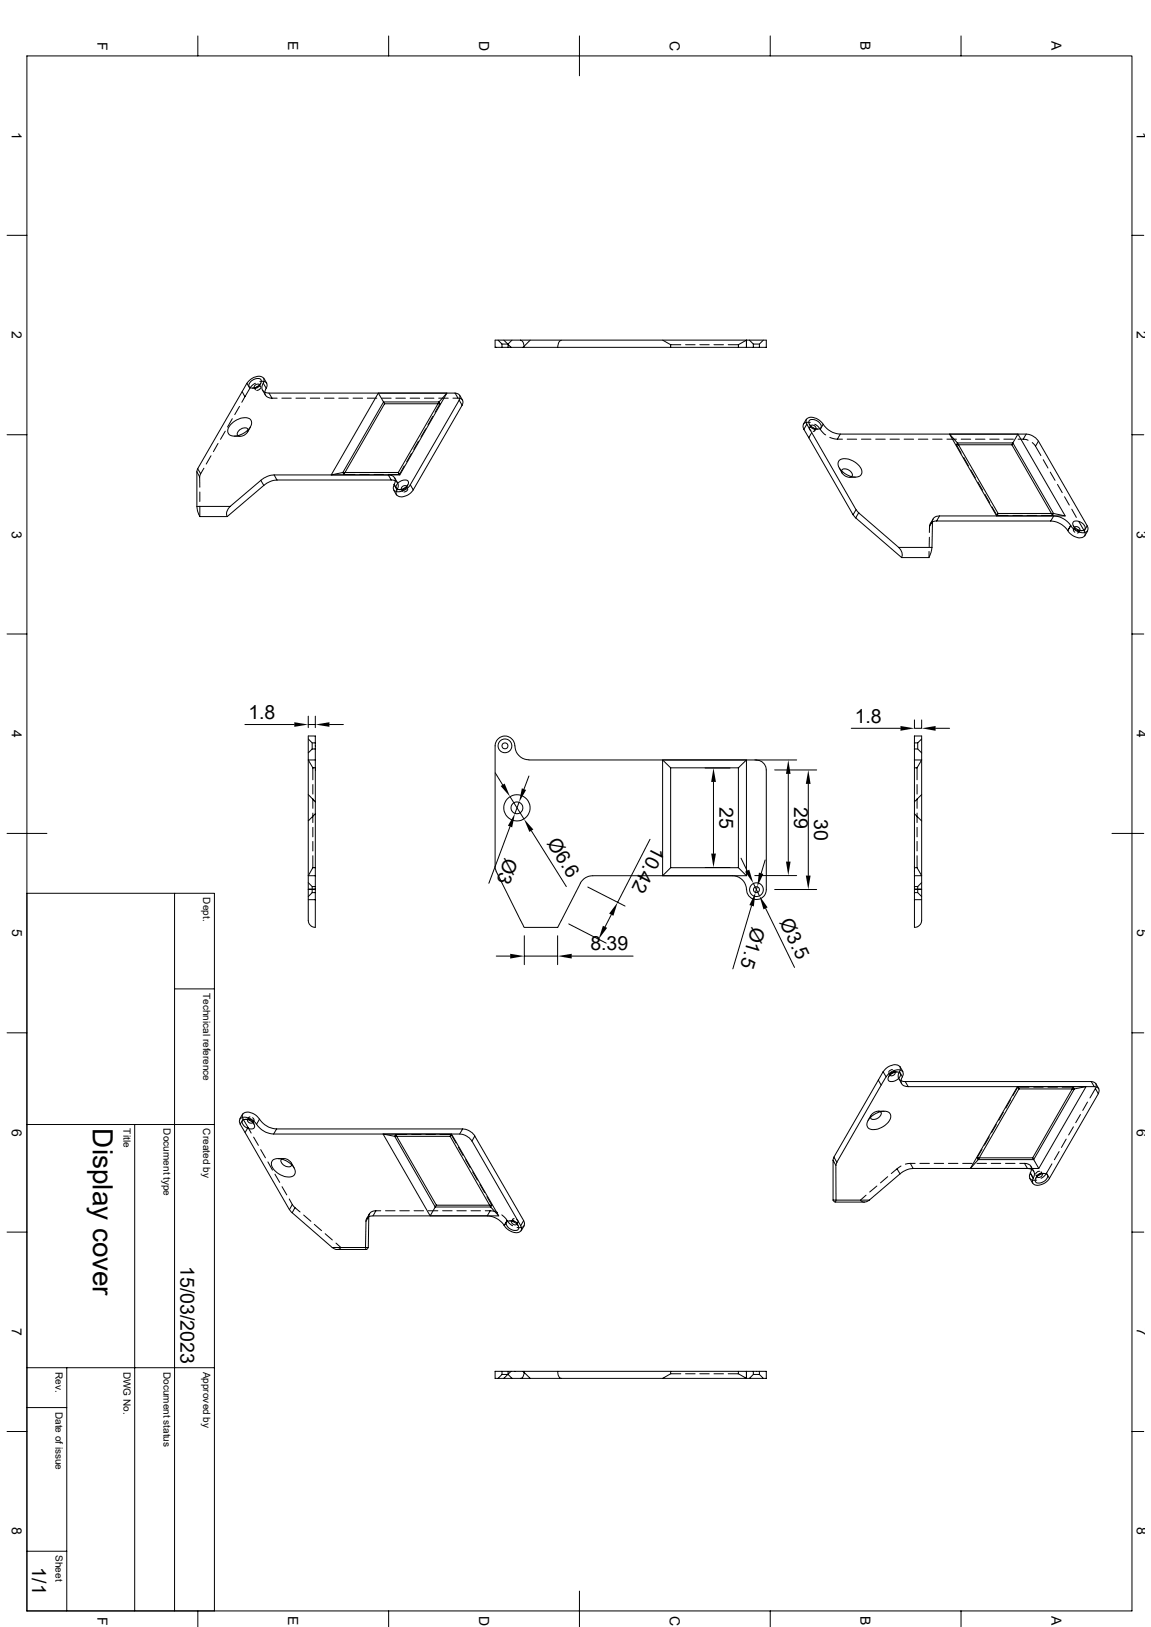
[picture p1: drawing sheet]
<svg xmlns="http://www.w3.org/2000/svg" width="297mm" height="420mm" viewBox="0 0 297 420" stroke-linecap="round" stroke-linejoin="round" font-family="sans-serif">
<g fill="none" stroke="#000" stroke-width=".26">
<path d="M6.9 14.4h285.2v401.4h-285.2zM51.1 9.3v5.1M100.3 9.3v5.1M149.5 9.3v10.3M198.8 9.3v5.1M248 9.3v5.1M1.8 60.7h5.1M292.1 60.7h3M63.7 98.9l-12.7 22.1M63.7 98.9l.8 1.3-1.3 2.2-.7-1.3M63.8 98.9a3.3 3.3 0 0 1 4.1-1.4l.3 .8-.3 .6M64.7 98.5a2.02 2.02 0 0 1 2.7-.5 2.03 2.03 0 0 1-2.5 2.2 .86 .86 0 0 1-.7-.8 .86 .86 0 0 1 .5-.9z"/>
<path d="M65.9 98.9l-.9 .7-.5 .6M66.9 99.3l.4 .6M66.9 99.4a.74 .74 0 0 0-.9-.1 .74 .74 0 0 0-.3 .9l.6-.1 .5-.3 .2-.4M67.3 98.9l-.4 .8-.6 .2-.4 .5M67.9 98.9a1.53 1.53 0 0 0-.2 1.8 1.53 1.53 0 0 0 1.7 .8M67.9 98.9l.8 1.3-.4 1.1M68.1 97.6l.7 1.3-.7-.4h-1M68.8 99l.1 .6-.2 .6M127.8 87.8h69.9v1.9h-69.9zM128.5 87.8l1 1M129.5 88.8v.9M129.5 88.8h1.6"/>
<path d="M130 87.8l1.9 1.9M132.1 87.8l-1 1v.9M134.3 87.8a1.6 1.6 0 0 1 1 1.9M136.8 87.8l-1.8 1.9M144.9 87.8a1.6 1.6 0 0 0-1 1.9M171 87.8l2.1 1.2M173.1 89v.7M173.1 89h2.6M176.9 89h2.5M180.6 89h2.4M184.2 89h2.5M187.9 89h2.6"/>
<path d="M190.5 89.7v-.7l2.1-1.2v1.9M193.4 87.8l1 1M194.4 88.8h1.6M194.4 88.8v.9M197 87.8l-1 1v.9M1.8 112.2h5.1M54.4 117.6l-1.2 2.2M56.3 114.5l-1.2 2.1M58.1 111.3l-1.2 2.1M59.4 109.7a4.2 4.2 0 0 1 5.2-1.5 2.01 2.01 0 0 1-.7 2.8 4.1 4.1 0 0 1-4.8 1.1l-.3-.5v-.7zM59.9 108.1l-1.2 2.1M60.5 112.6h1.5"/>
<path d="M61.5 112.4a1.11 1.11 0 0 1 .7-1.7 1.03 1.03 0 0 1 1-.3 1.03 1.03 0 0 1 .8 .8 2.05 2.05 0 0 1-2.5 1.3M61.8 104.9l-1.2 2.1M63.2 102.4l-.8 1.4M64.6 110.2l-.7 1.3M65.1 100.2h.9M65.6 100l.3 .6M67.3 100.1l-.4 .4-.6 .3M67.8 100.7l.7 1.3M68.4 101.3a1.5 1.5 0 0 0 1.8 1.5l-.8-1.3M69.4 101.5h48M70.2 102.8h1.3M72.7 102.8h2.4"/>
<path d="M76.4 102.8h2.4M80.1 102.8h2.4M83.7 102.8h2.5M87.4 102.8h2.5M91.1 102.8h2.5M94.8 102.8h2.4M97.6 101.5h17.7l-12.1 21.1h-17.7zM97.6 101.5l1.4 2.3h14.3l2-2.3M98.5 102.8h2.4M99.2 104.2l-.2-.4-10.5 18.2-3 .6M99.2 104.2h14.3M99.2 104.2l-10.5 18.3"/>
<path d="M102.2 102.8h2.4M105.8 102.8h2.5M106.2 117.1l-1.3 2.1M108 113.9l-1.2 2.1M109.5 102.8h2.5M109.9 110.7l-1.3 2.1M111.7 107.5l-1.3 2.1M113.2 102.8h2.5M113.5 104.2l-.2-.4-10.5 18.2 .3 .5M113.5 104.2l-1.2 2.2M117.4 101.5a1.11 1.11 0 0 1 1.2 .5 1.11 1.11 0 0 1-.2 1.3M117.4 101.5l.8 1.3h-1.3"/>
<path d="M118.6 102l.8 1.3-.6-.4-.6-.1M119.3 103.3l.2 .6-.3 .7M207.3 109.6l-.1 .6 .3 .6M208.1 108.2l-.8 1.3 .7-.4h1.1M208.2 109.5l12.7 22.1-.8 1.3-12.7-22.1zM208.2 109.5a1.18 1.18 0 0 1 .1-1.5 1.18 1.18 0 0 1 1.4-.3l1.4 .5 1.3 1.3M208.8 109.5l.5 .8a.39 .39 0 0 0-.5 .3 .39 .39 0 0 0 .3 .4l.2 .2M208.9 108.5a2.27 2.27 0 0 1 3 1.7 1.37 1.37 0 0 1-2.1 .2 1.34 1.34 0 0 1-.9-1.9zM209.2 109.9l.5 .7a.46 .46 0 0 0 .7 .1 .46 .46 0 0 0-.1-.7l-.6-.3-.5 .2M209.2 109.9l-.3 .5M209.5 111.7l-.8 1.3M209.8 110.4l.3 .3a.36 .36 0 0 1 .1 .5 .36 .36 0 0 1-.4 .2"/>
<path d="M210.2 110.8h.8M210.2 109.5l1 .7 .5 .6M210.6 110.6l-.4 .6M216.1 113.4h1.3M216.6 118.8a4.3 4.3 0 0 1 5.4 1.9 1.48 1.48 0 0 1 .3 1.8 1.48 1.48 0 0 1-1.7 .6 4.7 4.7 0 0 1-4.4-3.4zM216.8 112.1h48M216.8 112.1a5.6 5.6 0 0 1-4.4-2.6l-.7 1.3 1.4 1.5M216.8 112.1l-.7 1.3-2-.5M218.6 113.4h2.5M222.3 113.4h2.4M226 113.4h2.4M229.7 113.4h2.4"/>
<path d="M233.3 113.4h2.5M237 113.4h2.4M240.7 113.4h2.4M244.3 113.4h2.5M245 112.1h17.7l12.2 21.1h-17.7zM245 112.1l2.1 2.2h14.3l1.3-2.2M246.8 114.8l.3-.5 10.5 18.2-.4 .7M246.8 114.8h14.3M246.8 114.8l1.2 2.2M248 113.4h2.5M248.7 118.1l1.2 2.1M251.7 113.4h2.5"/>
<path d="M255.4 113.4h2.4M259 113.4h2.5M261.1 114.8l.3-.5 10.5 18.2-.3 .6M261.1 114.8l10.5 18.3M264 113.4l1.3 .2M264.8 112.1l-.8 1.3h-1.3M264.8 112.1a4 4 0 0 1 3.1 1.8M266.4 114.3l.8 .9M267.2 115.2l.8-1.3 12.5 21.8-.7 1.3M267.2 115.2l1.4 2.4M269.2 118.7l1.2 2.1M292.1 112.2h3"/>
<path d="M50.8 121.8v8.9h8.6M50.8 130.8l.2 1.2 .6 1.3M50.8 121.8l.7 1.3M51 121l.8 1.3M51.1 121l-.3 .8M51.5 123.1l.1 2.7M51.6 133.3h7M51.6 127v2.5M51.6 130.7v2.6M51.8 122.3l-.3 .8M52.6 120.9l-.8 1.4M59.4 130.7a2.3 2.3 0 0 0-.8 2.6"/>
<path d="M67.3 124l.8 1.3M67.3 124l-7.9 6.7M68.1 125.3l-9.5 8.1M70.7 122.6h29.5M70.7 122.6l.8 1.3M70.7 122.6a5.5 5.5 0 0 0-3.4 1.4M71.5 123.9h29.5M71.5 123.9a5.5 5.5 0 0 0-3.4 1.4M88.7 122.5l-.2-.5h14.3l.4 .6M88.7 122.5h2.9M92.8 122.5h2.5M96.5 122.5h2.5"/>
<path d="M100.2 122.6a1.53 1.53 0 0 1 1.6 .7 1.53 1.53 0 0 1-.1 1.8M100.2 122.5h2.9M100.2 122.6l.8 1.3M101 123.9a1.58 1.58 0 0 1 1.6 .7 1.58 1.58 0 0 1-.1 1.8M101.7 125.1l.8 1.3zM101.7 125.1a1.18 1.18 0 0 0 0 1.5 1.18 1.18 0 0 0 1.4 .3 3.8 3.8 0 0 0 2.8-1.8M101.9 123.4l.7 1.3M102.4 126.4l-.2 .9 .1 .5-.7-1.4M102.7 124.7a2.02 2.02 0 0 1 2.6-.5 2.03 2.03 0 0 1-2.4 2.2 .86 .86 0 0 1-.8-.8 .86 .86 0 0 1 .6-.9zM103 126.4h.9M103.5 126.3l.4 .5M104.3 120.3l-1.2 2.2"/>
<path d="M104.9 125.5l.3 .6M104.9 125.6l-.5 .7-.8 .1M104.9 125.6a.78 .78 0 0 0-.9-.1 .78 .78 0 0 0-.4 .8M105.2 125.1l-.3 .8-.8 .3-.3 .4M105.2 126.3l-.2 .4-.8 .3M105.9 125.1l12.6-21.8 .8 1.3-12.7 21.8M105.9 125.1l.7 1.3M106.6 126.4a3.3 3.3 0 0 1-4.1 1.5l-.1-.2M216.6 120.8l.7 1.3M219.2 123.2h1.5M219.7 123a1.11 1.11 0 0 0-.7-1.7 1.03 1.03 0 0 0-1.1-.3 1.03 1.03 0 0 0-.7 .8 2.11 2.11 0 0 0 2.5 1.3M220.2 132.9l.7 .8"/>
<path d="M220.8 133.7l11.9 10.2h7v-1.5M220.9 131.6l.7 .8M221.6 132.4l10.3 8.9M221.6 132.4l-.8 1.3M239.8 138.7v2.4M239.9 135.9l-.1 1.6M240.6 134.6l-.1 6.7h-8.6M240.8 133.9l-.8 1.4M241.7 134.5a1.6 1.6 0 0 0-1.8 1.4l.7-1.3M241.7 134.5h29.4M242.4 133.2a1.56 1.56 0 0 0-1.8 1.4M242.4 133.2h29.5"/>
<path d="M242.4 133.2l-.7 1.3M250.5 121.3l1.2 2.1M252.3 124.5l1.3 2.1M254.2 127.6l1.2 2.2M256 130.9l1.3 2.2M257.3 133.1l.3-.6h14.3l3 .7M257.3 133.1h2.8M261.4 133.1h2.4M265 133.1h2.5M268.7 133.1h2.9M271 121.9l1.2 2.1M271.1 134.5a5.5 5.5 0 0 1 4.4 2.4"/>
<path d="M271.9 133.2a5.5 5.5 0 0 1 4.4 2.4M271.9 133.2l-.8 1.3M272.9 125.1l1.2 2.1M274.7 128.2l1.2 2.2M275.5 137a3.4 3.4 0 0 0 4.2 1.5l.2-.2M276.3 135.7h.1M276.3 135.7l-.8 1.3 .8-1.3M276.3 135.7a3.4 3.4 0 0 0 4 1.6l.5-.7-.3-.9M276.6 131.4l1.1 2.2M276.9 135.7l.4 .8a.46 .46 0 0 0-.3 .5 .46 .46 0 0 0 .4 .4M277 134.7a2.27 2.27 0 0 1 3 1.7 1.37 1.37 0 0 1-2.1 .2 1.34 1.34 0 0 1-.9-1.9zM277.3 136.2l.5 .7h.8"/>
<path d="M277.3 136.1a.78 .78 0 0 1 .9 0 .78 .78 0 0 1 .4 .8M277.3 136.1l-.3 .6M278 136.7l.2 .2a.37 .37 0 0 1 .2 .4 .37 .37 0 0 1-.4 .3M278.3 137h.8M278.4 134.6l1.4 2.4M278.7 136.9l-.4 .5M280.7 137l-.8 1.3 .1-.5-.2-.8M231.9 141.3a2.19 2.19 0 0 1 .7 2.6M240.5 141.3l-.3 1.3-.5 1.3M1.8 163.7h5.1M292.1 163.7h3M63.2 187h12.7"/>
<path d="M79.5 184.9v2.9M79.5 187h1.9M79.5 190.8l1.1 1h.8M80.6 193.3l-1.1 1.1M80.6 193.3h.8M80.6 191.8v1.5M80.7 198.2l-1.2-2h1.9v-6.2h-1.9v47.6a1.88 1.88 0 0 0 1.9 1.8v-7.2M80.7 198.2v3.1M80.7 198.2h.7M81.4 184.9v2.9M81.4 196.2v36M85 187h3.6"/>
<path d="M127.8 199.5l1.9 3.1M132.8 192.5a2.54 2.54 0 0 0-2.5-2.5 2.54 2.54 0 0 0-2.5 2.5v31.5l.2 .9 7.3 14.5h8.6l5.9-11.4M132.9 192.5a3.6 3.6 0 0 0 3.6 3.6M136.5 196.2h69.1M171 196.2h21.6v29.9h-21.6zM171 196.2l2.1 2h17.4l2.1-2M173.1 198.2v25.8l-2.1 2.1M181.9 198.2h6.5M190.5 198.2v25.8M195.2 196.2a2.6 2.6 0 0 1 2.5 2.6v30.9a2.54 2.54 0 0 1-2.5 2.5 2.54 2.54 0 0 1-2.5-2.6M199.9 198.8h10.8M203.4 199.8v22.6"/>
<path d="M219.7 188h12.7M236 190h1.8v47.6a1.88 1.88 0 0 1-1.8 1.8zM236 198.2h.6v3.1M236 193.3h.8l1 1.1M236 196.2h1.8l-1.2 2M236 191.8h.8M236 185.8v2M236 188h1.8M236.8 191.8v1.5M237.8 190.8l-1 1M237.8 185.8v2M241.4 188h3.6"/>
<path d="M1.8 215.1h10.3M79.5 205.1l1.9 1.9M80.7 202.5v2.5M80.7 206.2v2.5M80.7 209.9v2.4M80.7 213.6v2.4M80.7 217.2v2.5M81.4 210.1l-1.9 1.8M131.6 213.4l-5.4 14.6M131.6 205.7l3.6 5.7M133.9 207.1l-1 2.9M136.5 200.3l-1.3 3.4"/>
<path d="M137.1 214.5l9 14.4M167.7 216.7l-8.3 16.2M184.1 201.8v18.5M208.6 202.4v23.6M236 210.1l1.8 1.8M236.6 202.5v2.5M236.6 206.2v2.5M236.6 209.9v2.4M236.6 213.6v2.4M236.6 217.2v2.5M237.8 205.1l-1.8 1.9M286.9 215.1h8.2"/>
<path d="M6.9 230.6h48.4v185.2M45 230.6v185.2M79.5 227.8l1.1 1.1h.8M79.5 229.6h1.9M79.5 229.5h1.9M79.5 232.2h1.9M80.6 230.4l-1.1 1M80.6 230.4h.8M80.6 228.9v1.5M80.7 224l-1.2 2.1h1.9M80.7 224h.7M80.7 220.9v3.1"/>
<path d="M146.8 238.5l9.6 5M149.7 228a3.6 3.6 0 0 1 3.3-1.9h36a3.6 3.6 0 0 1 3.6 3.5M151.7 229l9.6 4.9M157.7 236.1l-1.6 3.2M173.1 224h17.4l2.1 2.1M181.9 223.9h6.5M191.2 221.5l1.6 3.2M192.6 229.5v.1M193.9 233.8l-4.8 16.3M194.4 228l1.6 3.2M194.8 226h10.8M195.4 228.9l-.5 1.5"/>
<path d="M197.4 222l-1 3.4M197.6 234.5l7.4 15.2M199.9 229.6h10.8M236 230.4h.8l1 1M236 224h.6M236 229.6h1.8M236 229.5h1.8M236 228.9h.8M236 232.2h1.8M236.6 220.9v3.1l1.2 2.1h-1.8M236.8 228.9v1.5M237.8 227.8l-1 1.1"/>
<path d="M45 255.3h10.3M128.1 246.8h3.6M135.3 241.6v7.4M135.3 246.8h8.6M143.9 241.6v7.4M147.5 246.8h15.9M1.8 266.6h5.1M226.7 278.8l1.2-2.2 .7 1.4-12.7 22-.7-1.3M226.7 278.8l-11.5 19.9M226.7 278.8l.7 1.3M228.7 278a3.3 3.3 0 0 1 4.1-1.5l.3 .8-.3 .7M229.3 277l.4 .6"/>
<path d="M229.6 277.5a2.02 2.02 0 0 1 2.7-.4 2.03 2.03 0 0 1-2.4 2.1 .86 .86 0 0 1-.8-.7 .86 .86 0 0 1 .5-1zM229.6 277.5l.3-.5 .4-.2a.43 .43 0 0 1 .6 0 .43 .43 0 0 1-.2 .7l-.6 .2-.4-.2M230.3 276.1l-.8 .3-.2 .4M230.6 276.7h.9M230.7 276.3l.3 .5M230.7 276.5l-.2 .4-.8 .3-.4 .8M231.9 278.4l.8 1.3M232.2 275.4a2.78 2.78 0 0 0-4.1 1l-.2 .2M232.5 279l1.1 .2M232.5 279a1.48 1.48 0 0 1-.4-2.4l.8 1.4a1.53 1.53 0 0 0-.2 1.8 1.53 1.53 0 0 0 1.6 .7M233 276.6l-.8-1.3 .1 .6-.2 .7M233.6 279.2h48l.8 1.3h-48z"/>
<path d="M281.6 279.2l.9 .2 .2 .3M292.1 266.6h3M6.9 290.3h48.4M34.8 290.3v125.5M62 290.2l.7-1.3 1.3 2.1-.8 1.4M62 290.2l12.7 22.1M62 290.2a1.18 1.18 0 0 1 0-1.5 1.18 1.18 0 0 1 1.5-.3l1.4 .5 1.3 1.3M62.6 287.6l-.1 .6 .2 .7M62.6 287.6l-.8 1.3M62.7 287.6a2.78 2.78 0 0 1 4 1l.2 .3M62.7 289.1a2.27 2.27 0 0 1 3 1.8 1.37 1.37 0 0 1-2.1 .2 1.34 1.34 0 0 1-.9-2zM63.4 288.9h.8"/>
<path d="M63.9 289l.8 .1a.45 .45 0 0 1 .5 .4 .45 .45 0 0 1-.5 .4 .76 .76 0 0 1-.8-.9zM64 291l.8 1.5M64.2 288.5l-.4 .6M64.5 288.3a.45 .45 0 0 0-.4 .5 .45 .45 0 0 0 .5 .4M65.2 288.5l.2 .2a.41 .41 0 0 1 .1 .4 .41 .41 0 0 1-.3 .3l.4 .8M65.4 293.5l1.3 2.2M65.5 289.3l-.3 .6M66.2 290.2l.8-1.3a5.6 5.6 0 0 0 4.4 2.5M66.2 290.2a5.6 5.6 0 0 0 4.4 2.5M67.3 296.8l1.2 2.1M69.1 299.9l1.2 2.1M70.4 299.5a4.3 4.3 0 0 1 5.4 1.9 1.48 1.48 0 0 1 .2 1.7 1.48 1.48 0 0 1-1.6 .7 4.7 4.7 0 0 1-4.4-3.4z"/>
<path d="M70.6 292.7h48M71.4 291.4l-.8 1.3M71.4 291.4h48M71.8 299.1h1.4M98.8 292.7l3.1 .6h14.3l.3-.6M98.8 292.7h17.7l12.2 21.2h-17.7zM102.1 292.9l-.2 .4 10.4 18.3-1.3 2.3M102.1 292.9h2.9M102.1 292.9l10.5 18.2M106.2 292.9h2.5M109.9 292.9h2.5M113.5 292.9h2.9"/>
<path d="M116.4 292.9l-.2 .4 10.4 18.3 .3-.5M116.4 292.9l1.3 2.2M118.3 296.1l1.2 2.2M118.7 292.7a4 4 0 0 1 3.1 1.9M119.4 291.4l-.8 1.3M119.4 291.4a4 4 0 0 1 3.1 1.8M120.1 299.3l1.3 2.2M122.5 293.2l12.6 21.9-.7 1.3-12.6-21.8zM215 299.5l.7 1.3-.1 9.5-.3-.1-.3-.4M215 299.5v10.3M215.2 298.7l-.2 .8M224.4 288.7a4.2 4.2 0 0 1 5.1-1.4 2.01 2.01 0 0 1-.6 2.8 4.1 4.1 0 0 1-4.9 1.1l-.3-.6v-.7z"/>
<path d="M224.7 287.9l-.7 1.3M225.1 287.5a1.52 1.52 0 0 1 2.3-.2 1.96 1.96 0 0 1-2.6 1.5l-.2-.6zM226.7 286.9h1.5M252.1 298.9l.3 .4h14.3l1.4 2.3M252.1 298.9h14.4M253.4 296.7l-1.3 2.2M255.3 293.5l-1.3 2.1M257.1 290.3l-1.2 2.1M258.9 287.1l-1.2 2.1M260.8 283.9l-1.3 2.1M262.6 280.5l.3 .6h14.3l3-.6M262.6 280.5h17.6l-12.1 21.1h-17.7z"/>
<path d="M262.6 280.6l.3 .5-10.5 18.2-2 2.3M262.6 280.6h2.9M262.6 280.6l-1.2 2.2M266.7 280.6h2.5M270.4 280.6h2.5M273.3 297.3l-1.2 2.1M274.1 280.6h2.8M275.1 294l-1.2 2.2M276.9 280.6l.3 .5-10.5 18.2-.2-.4M276.9 280.6l-10.4 18.3M277 290.9l-1.2 2.1M278.8 287.7l-1.2 2.1"/>
<path d="M280.6 284.5l-1.2 2.1M282.3 280.5a1.11 1.11 0 0 1 1.2 .5 1.11 1.11 0 0 1-.1 1.3M282.7 281l.7 1.3M282.7 281l-1.4 2.4M282.7 281l.2-.7-.1-.6 .7 1.4M283.4 282.3l-12.6 21.9M1.8 318.1h5.1M71 303.1l1.2 2.1M72.8 306.3l1.2 2.1M74.6 309.5l.8 1.4M74.7 312.3l.7 .8M75.1 300.1l.8 1.4"/>
<path d="M75.3 300.7a1.1 1.1 0 0 1-1.9 .2 1.11 1.11 0 0 1-.7-1.7 2.02 2.02 0 0 1 2.6 1.5M75.4 313.1l10.3 8.9M75.4 310.9l-.7 1.4M75.4 310.9l.7 .8M76.1 311.7l-.7 1.4M76.1 311.7l1.3 1.1M78.4 313.6l1.8 1.7M81.1 316.1l1.9 1.6M83.9 318.5l1.9 1.6M95.2 313.9l-.2 8.1h-9.3M95.3 313.3l-.7 1.3M96.2 313.9a1.56 1.56 0 0 0-1.8 1.4"/>
<path d="M96.3 313.9h29.4M97 312.5a1.68 1.68 0 0 0-1.9 1.7l-.7 1.1-.1 6.7M98.3 312.5h-1.3l-.7 1.4M99.5 312.5h2.4M103.2 312.5h2.4M106.8 312.5h2.5M110.5 312.5h2.5M112.6 311.1l-.3 .5h14.3l2.1 2.3M112.6 311.1h14.3M114.2 312.5h2.5M117.9 312.5h2.4M121.5 312.5h2.5"/>
<path d="M122 302.5l1.2 2.1M123.8 305.7l1.3 2.1M125.2 312.5h1.3M125.6 308.9l1.3 2.2M125.7 313.9a5.5 5.5 0 0 1 4.4 2.4M128.4 313l-1.9-.5-.8 1.4M129.5 313.6l1.4 1.4M130.1 316.4a3.4 3.4 0 0 0 4.1 1.6l.4-.7-.3-.9M130.9 315l-.8 1.4zM130.9 315.3a2.27 2.27 0 0 1 3 1.8 1.37 1.37 0 0 1-2.2 .2 1.34 1.34 0 0 1-.8-2zM130.9 315.1l.5 .6 .9 .7M131.5 315.1h.9"/>
<path d="M132.3 314.7l-.3 .6M132.7 314.6h-.1a.45 .45 0 0 0-.3 .5 .45 .45 0 0 0 .4 .4M133.3 314.7l.2 .2a.38 .38 0 0 1 .2 .5 .38 .38 0 0 1-.4 .2l.4 .8M133.4 316a.74 .74 0 0 1-1 0 .74 .74 0 0 1-.2-.8h.6l.4 .4 .2 .4M133.4 316.9h1.1l.8-.5-.8 1.3M133.7 315.5l-.3 .6M135.1 315.1l.2 .7-.1 .6M215.5 310.3h7.5M216 300l-.3 .8M223.5 308.5l-1.5 1.3 .5 .4 .5 .1M224.3 309.8l-1.3 .5M224.3 309.8h-9.3"/>
<path d="M226.3 306.2l-1.9 1.5M229.1 303.7l-1.9 1.7M231.5 301.7l-1.5 1.2M232.2 303l-7.9 6.8M232.5 301l-1 .7 .7 1.3M234.9 300.3l-1.3 .2M235.7 301.6a5.5 5.5 0 0 0-3.5 1.4M236.1 300.3h-1.2l.7 1.3h29.5M237.4 300.3h2.4M241 300.3h2.5M244.7 300.3h2.5M248.4 300.3h2.5"/>
<path d="M252.1 300.3h2.5M255.8 300.3h2.4M259.5 300.3h2.4M263.1 300.3h1.3M265.1 301.6l-.7-1.3a1.52 1.52 0 0 1 1.6 .7 1.52 1.52 0 0 1-.1 1.8M265.1 301.6a1.53 1.53 0 0 1 1.6 .7 1.53 1.53 0 0 1-.1 1.8M265.9 302.9l.7 1.3zM265.9 302.8l-.3 .7 .2 .6M266 301.1l.8 1.3M266.7 304.1a1.18 1.18 0 0 0-.1 1.5 1.18 1.18 0 0 0 1.5 .3 3.8 3.8 0 0 0 2.7-1.7M267.3 303.3l.3 .5M267.5 304.6h-1.1l-.7-.4 .8 1.3"/>
<path d="M267.6 303.7a2.02 2.02 0 0 1 2.7-.4 2.03 2.03 0 0 1-2.5 2.1 .86 .86 0 0 1-.7-.7 .86 .86 0 0 1 .5-1zM267.6 303.7l.5-.6a.46 .46 0 0 1 .6-.2 .46 .46 0 0 1 .2 .6 .77 .77 0 0 1-1.3 .2M267.7 303.4l-.4 .8M268.3 302.3l-.5 .1-.5 .6M268.6 302.9h.9M268.6 302.5l.3 .6M268.6 302.7l-.3 .5-.7 .2M270 302.9l-.5 .6-.9 .7M270 302.9l.8 1.3M271.4 300.4l-1.4 2.5M292.1 318.1h3M85.7 322l1.3 .5"/>
<path d="M86.7 320.9l1.3 1.1-.4 .4-.6 .1M87 322.5h7.5M95 322l-.5 .5-.1-.5M6.9 353.1h48.4M17.2 353.1v62.7M127.8 354h69.9v1.8h-69.9zM129.5 354.8h1.6M129.5 354v.8l-1 1M131.1 354.8l1 1M131.1 354v.8M131.9 354l-1.9 1.8M135 354l1.8 1.8"/>
<path d="M135.3 354a1.64 1.64 0 0 1-1 1.8M143.9 354a1.74 1.74 0 0 0 1 1.8M173.1 354v.6M175.7 354.6h-2.6l-2.1 1.2M176.9 354.6h2.5M180.6 354.6h2.4M184.2 354.6h2.5M190.5 354v.6M192.6 354v1.8l-2.1-1.2h-2.6M194.4 354.8h1.6M194.4 354v.8l-1 1M196 354.8l1 1"/>
<path d="M196 354v.8M1.8 369.5h5.1M6.9 363.3h10.3M292.1 369.5h3M6.9 400.4h10.3M51.1 415.8v4.1M100.3 415.8v4.1M149.5 410.7v9.2M198.8 415.8v4.1M248 415.8v4.1"/>
<circle cx="130.3" cy="192.5" r=".77"/>
<circle cx="130.3" cy="192.5" r="1.78"/>
<circle cx="133.4" cy="208.5" r="3.4"/>
<circle cx="133.4" cy="208.5" r="1.53"/>
<circle cx="195.2" cy="229.6" r=".77"/>
<circle cx="195.2" cy="229.7" r="1.78"/>
</g>
<g fill="#000">
<path d="M75.9 186.4l3.6 .6-3.6 .6zM81.4 187l3.6-.6v1.2zM203.4 196.2l.6 3.6h-1.2zM232.4 187.4l3.6 .6-3.6 .6zM237.8 188l3.6-.6v1.2zM129.2 202.9l1-.6 1.4 3.4zM132.9 210l-.7 3.6-1.1-.5zM134.7 203.5l1.1 .4-1.9 3.2zM135.2 211.4l2.4 2.7-1 .7zM184.1 198.2l.6 3.6h-1.2zM208.6 198.8l.6 3.6h-1.3zM155.6 239l1.1 .5-2.2 2.9z"/>
<path d="M159.4 232.9l-1.1 3.5-1.1-.6zM183.5 220.3h1.2l-.6 3.6zM192.3 225l1-.5 1.1 3.5zM194.9 230.4l-.4 3.6-1.1-.4zM195.8 225.3l1.2 .3-1.6 3.3zM196 231.2l2.1 3-1.1 .5zM202.8 222.4h1.2l-.6 3.6zM207.9 226h1.3l-.6 3.6zM131.7 246.2l3.6 .6-3.6 .6zM143.9 246.8l3.6-.6v1.2z"/>
</g>
<text font-size="7.2" x="23.9" y="291.3" transform="rotate(90 23.9 291.3)">Display cover</text>
<g font-size="5">
<text x="64.1" y="185.5">1.8</text>
<text x="220.6" y="186.5">1.8</text>
<text x="185.6" y="208.3" transform="rotate(90 185.6 208.3)">25</text>
<text x="204.9" y="208.3" transform="rotate(90 204.9 208.3)">29</text>
<text x="210.1" y="211.4" transform="rotate(90 210.1 211.4)">30</text>
<text x="130.4" y="221.1" transform="rotate(110 130.4 221.1)">Ø3</text>
<text x="141.1" y="217.7" transform="rotate(58 141.1 217.7)">Ø6.6</text>
<text x="168.7" y="218.1" transform="rotate(117 168.7 218.1)">10.42</text>
<text x="194.1" y="238.9" transform="rotate(107 194.1 238.9)">Ø1.5</text>
<text x="201.1" y="238.1" transform="rotate(64 201.1 238.1)">Ø3.5</text>
<text x="152.4" y="245.3">8.39</text>
<text x="46.6" y="326.9" transform="rotate(90 46.6 326.9)">15/03/2023</text>
<text x="8.3" y="404.6" transform="rotate(90 8.3 404.6)">1/1</text>
</g>
<g font-size="3.6">
<text x="25.1" y="10.8" transform="rotate(90 25.1 10.8)">F</text>
<text x="74.4" y="10.7" transform="rotate(90 74.4 10.7)">E</text>
<text x="123.6" y="10.5" transform="rotate(90 123.6 10.5)">D</text>
<text x="172.8" y="10.5" transform="rotate(90 172.8 10.5)">C</text>
<text x="222.1" y="10.7" transform="rotate(90 222.1 10.7)">B</text>
<text x="271.3" y="10.7" transform="rotate(90 271.3 10.7)">A</text>
<text x="3.1" y="34" transform="rotate(90 3.1 34)">1</text>
<text x="293.4" y="34" transform="rotate(90 293.4 34)">1</text>
<text x="3.1" y="85.5" transform="rotate(90 3.1 85.5)">2</text>
<text x="293.4" y="85.5" transform="rotate(90 293.4 85.5)">2</text>
<text x="3.1" y="136.9" transform="rotate(90 3.1 136.9)">3</text>
<text x="293.4" y="136.9" transform="rotate(90 293.4 136.9)">3</text>
<text x="3.1" y="188.4" transform="rotate(90 3.1 188.4)">4</text>
<text x="293.4" y="188.4" transform="rotate(90 293.4 188.4)">4</text>
<text x="3.1" y="239.9" transform="rotate(90 3.1 239.9)">5</text>
<text x="293.4" y="239.9" transform="rotate(90 293.4 239.9)">5</text>
<text x="3.1" y="291.3" transform="rotate(90 3.1 291.3)">6</text>
<text x="293.4" y="291.3" transform="rotate(90 293.4 291.3)">6</text>
<text x="3.1" y="342.8" transform="rotate(90 3.1 342.8)">7</text>
<text x="293.4" y="342.8" transform="rotate(90 293.4 342.8)">7</text>
<text x="3.1" y="394.3" transform="rotate(90 3.1 394.3)">8</text>
<text x="293.4" y="394.3" transform="rotate(90 293.4 394.3)">8</text>
<text x="25.1" y="417.3" transform="rotate(90 25.1 417.3)">F</text>
<text x="74.4" y="417.2" transform="rotate(90 74.4 417.2)">E</text>
<text x="123.6" y="417.1" transform="rotate(90 123.6 417.1)">D</text>
<text x="172.8" y="417.1" transform="rotate(90 172.8 417.1)">C</text>
<text x="222.1" y="417.2" transform="rotate(90 222.1 417.2)">B</text>
<text x="271.3" y="417.2" transform="rotate(90 271.3 417.2)">A</text>
</g>
<g font-size="2.6">
<text x="52.5" y="231.6" transform="rotate(90 52.5 231.6)">Dept.</text>
<text x="52.5" y="256.3" transform="rotate(90 52.5 256.3)">Technical reference</text>
<text x="31.9" y="291.3" transform="rotate(90 31.9 291.3)">Title</text>
<text x="42.2" y="291.3" transform="rotate(90 42.2 291.3)">Document type</text>
<text x="52.5" y="291.3" transform="rotate(90 52.5 291.3)">Created by</text>
<text x="14.4" y="354.1" transform="rotate(90 14.4 354.1)">Rev.</text>
<text x="31.9" y="354.1" transform="rotate(90 31.9 354.1)">DWG No.</text>
<text x="42.2" y="354.1" transform="rotate(90 42.2 354.1)">Document status</text>
<text x="52.5" y="354.1" transform="rotate(90 52.5 354.1)">Approved by</text>
<text x="14.4" y="364.4" transform="rotate(90 14.4 364.4)">Date of issue</text>
<text x="14.4" y="401.4" transform="rotate(90 14.4 401.4)">Sheet</text>
</g>
</svg>
